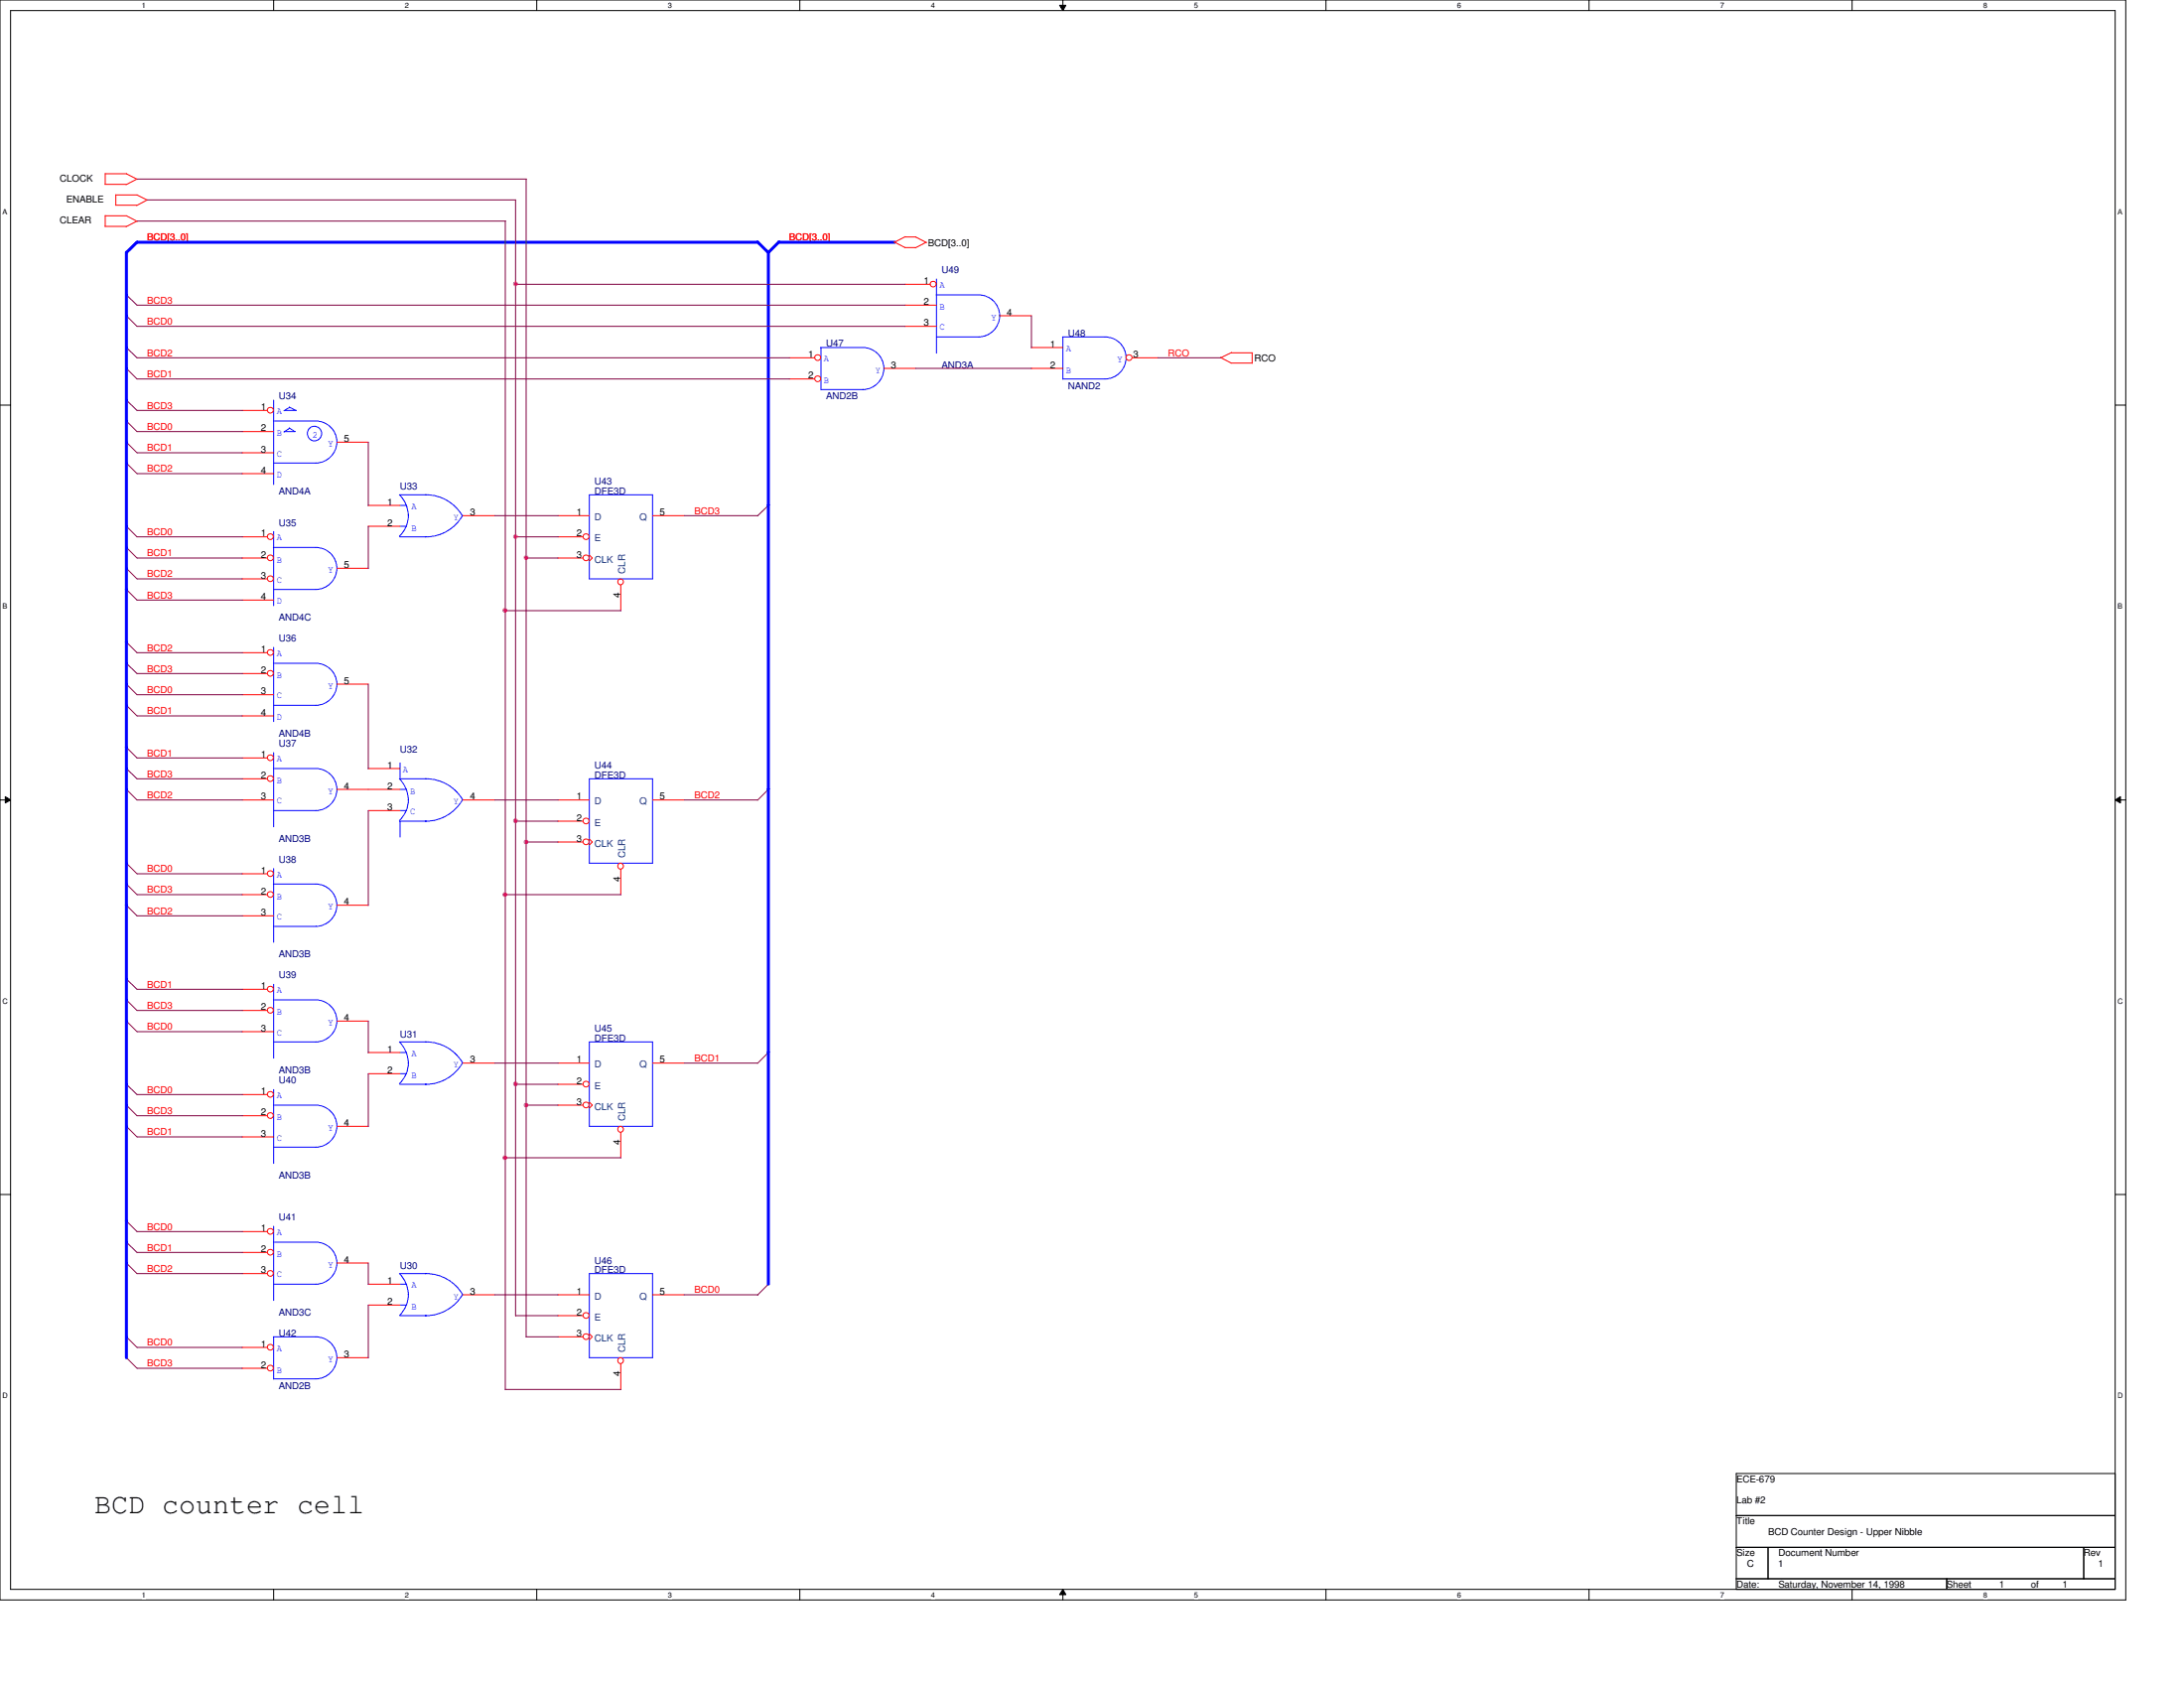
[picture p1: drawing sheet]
<svg xmlns="http://www.w3.org/2000/svg" width="279mm" height="216mm" viewBox="0 0 279 216" stroke-linecap="round" stroke-linejoin="round" font-family="sans-serif">
<path d="M0 0h271.9v204.6h-271.9zM1.4 1.4h269.2v201.9h-269.2z" fill="none" stroke="#000" stroke-width=".13"/>
<g fill="#fff">
<path d="M18.2 .2h.5v1h-.5z"/>
<path d="M18.2 203.5h.5v1h-.5z"/>
</g>
<path d="M35 0v1.4M35 203.3v1.3" fill="none" stroke="#000" stroke-width=".13"/>
<g fill="#fff">
<path d="M51.8 .2h.5v1h-.5z"/>
<path d="M51.8 203.5h.5v1h-.5z"/>
</g>
<path d="M68.7 0v1.4M68.7 203.3v1.3" fill="none" stroke="#000" stroke-width=".13"/>
<g fill="#fff">
<path d="M85.5 .2h.5v1h-.5z"/>
<path d="M85.5 203.5h.5v1h-.5z"/>
</g>
<path d="M102.3 0v1.4M102.3 203.3v1.3" fill="none" stroke="#000" stroke-width=".13"/>
<g fill="#fff">
<path d="M119.1 .2h.5v1h-.5z"/>
<path d="M119.1 203.5h.5v1h-.5z"/>
</g>
<path d="M135.6 .7h.8l-.4 .7zM136 0v1.4M136 203.3l.4 .7h-.8zM136 203.3v1.3" fill="none" stroke="#000" stroke-width=".13"/>
<path d="M135.6 .7h.8l-.4 .7zM136 203.3l.4 .7h-.8z" fill="#000"/>
<g fill="#fff">
<path d="M152.8 .2h.5v1h-.5z"/>
<path d="M152.8 203.5h.5v1h-.5z"/>
</g>
<path d="M169.6 0v1.4M169.6 203.3v1.3" fill="none" stroke="#000" stroke-width=".13"/>
<g fill="#fff">
<path d="M186.4 .2h.5v1h-.5z"/>
<path d="M186.4 203.5h.5v1h-.5z"/>
</g>
<path d="M203.3 0v1.4M203.3 203.3v1.3" fill="none" stroke="#000" stroke-width=".13"/>
<g fill="#fff">
<path d="M220.1 .2h.5v1h-.5z"/>
<path d="M220.1 203.5h.5v1h-.5z"/>
</g>
<path d="M236.9 0v1.4M236.9 203.3v1.3" fill="none" stroke="#000" stroke-width=".13"/>
<g fill="#fff">
<path d="M253.7 .2h.6v1h-.6z"/>
<path d="M253.7 203.5h.6v1h-.6z"/>
<path d="M.3 26.6h.7v1h-.7z"/>
<path d="M270.9 26.6h.7v1h-.7z"/>
<path d="M.3 77h.7v1.1h-.7z"/>
<path d="M270.9 77h.7v1.1h-.7z"/>
</g>
<path d="M0 51.8h1.4M270.6 51.8h1.3" fill="none" stroke="#000" stroke-width=".13"/>
<g fill="#fff">
<path d="M.3 127.6h.7v1h-.7z"/>
<path d="M270.9 127.6h.7v1h-.7z"/>
</g>
<path d="M0 102.3h1.4M.7 101.9l.7 .4-.7 .4zM270.6 102.3l.7-.4v.8zM270.6 102.3h1.3" fill="none" stroke="#000" stroke-width=".13"/>
<path d="M.7 101.9l.7 .4-.7 .4zM270.6 102.3l.7-.4v.8z" fill="#000"/>
<g fill="#fff">
<path d="M.3 178h.7v1.1h-.7z"/>
<path d="M270.9 178h.7v1.1h-.7z"/>
</g>
<path d="M0 152.8h1.4M270.6 152.8h1.3M222.1 188.5h48.5v14.8h-48.5zM222.1 193.8h48.5M222.1 197.9h48.5M226.2 197.9v4M266.6 197.9v4M222.1 201.9h48.5M249 201.9v1.4" fill="none" stroke="#000" stroke-width=".13"/>
<g fill="none" stroke="#00f" stroke-width=".13">
<path d="M119.8 37.7h5.4M119.8 35.7v9.5M125.2 37.7a2.69 2.69 0 0 1 2.7 2.7 2.69 2.69 0 0 1-2.7 2.7M35 53.8h5.4M35 51.2v10.8M35 59.2h5.4M36.4 55.2h1.4M36.5 52.5h1.4M37 52.1l.8 .4M37 54.7l.7 .5M37 52.1l-.7 .4M37 54.8l-.7 .4"/>
<path d="M40.3 53.8a2.69 2.69 0 0 1 2.8 2.7 2.69 2.69 0 0 1-2.8 2.7M105 44.4h5.4M105 44.4v5.5M105 49.8h5.4M110.4 44.4a2.69 2.69 0 0 1 2.7 2.7 2.69 2.69 0 0 1-2.7 2.7M119.8 43.1h5.5M135.9 43.1h5.5M136 43.1v5.4M136 48.5h5.4M141.3 43.1a2.69 2.69 0 0 1 2.8 2.7 2.69 2.69 0 0 1-2.8 2.7M35 70h5.4M35 75.4h5.4"/>
<path d="M35 68v9.5M40.3 70a2.69 2.69 0 0 1 2.8 2.7 2.69 2.69 0 0 1-2.8 2.7M51.1 63.3a3.8 3.8 0 0 1 1.1 2.6v.1a3.7 3.7 0 0 1-1.1 2.6M51.1 63.3h3.4M51.1 68.7h3.4M51.2 64.6h.8M51.2 67.3h.8M54.5 63.3h-.1a5.3 5.3 0 0 1 4.7 2.7M59.2 65.9a5.4 5.4 0 0 1-4.8 2.8h.1M75.4 63.3h8.1v10.7h-8.1zM35 84.8h5.4M35 98.3h5.4"/>
<path d="M35 82.8v9.5M35 96.3v9.4M35 90.2h5.4M40.3 84.8a2.69 2.69 0 0 1 2.8 2.7 2.69 2.69 0 0 1-2.8 2.7M40.3 98.3a2.69 2.69 0 0 1 2.8 2.7 2.69 2.69 0 0 1-2.8 2.7M51.1 99.6a3.9 3.9 0 0 1 1.1 2.7 3.7 3.7 0 0 1-1.1 2.6M51.1 99.6h3.4M51.2 97.6v2M54.5 99.6h-.1a5.4 5.4 0 0 1 4.8 2.7 5.4 5.4 0 0 1-4.8 2.7h.1M75.4 99.6h8.1v10.8h-8.1zM35 113.1h5.4M35 111.1v9.4"/>
<path d="M35 103.7h5.4M35 118.5h5.4M40.3 113.1a2.71 2.71 0 0 1 2.8 2.6 2.73 2.73 0 0 1-2.8 2.8M51.1 105h3.4M51.2 101h.8M51.2 103.7h.8M51.2 105v2.1M35 127.9h5.4M35 125.9v9.4M35 139.4v9.4M35 133.3h5.4M40.3 127.9a2.69 2.69 0 0 1 2.8 2.7 2.69 2.69 0 0 1-2.8 2.7"/>
<path d="M51.1 133.3a3.9 3.9 0 0 1 1.1 2.6v.1a3.7 3.7 0 0 1-1.1 2.6M51.1 133.3h3.4M51.1 138.7h3.4M51.2 134.6h.8M51.2 137.3h.8M54.5 133.3h-.1a5.4 5.4 0 0 1 4.8 2.6 5.4 5.4 0 0 1-4.8 2.8h.1M75.4 133.3h8.1v10.8h-8.1zM35 158.9h5.4M35 141.4h5.4M35 156.8v9.5M35 146.7h5.4M40.3 158.9a2.69 2.69 0 0 1 2.8 2.7 2.69 2.69 0 0 1-2.8 2.7"/>
<path d="M40.3 141.4a2.69 2.69 0 0 1 2.8 2.6 2.69 2.69 0 0 1-2.8 2.7M35 171h5.4M35 171v5.4M35 176.4h5.4M35 164.3h5.4M40.3 171a2.69 2.69 0 0 1 2.8 2.7 2.69 2.69 0 0 1-2.8 2.7M51.1 162.9a3.9 3.9 0 0 1 1.1 2.7 3.9 3.9 0 0 1-1.1 2.6M51.1 162.9h3.4M51.1 168.3h3.4M51.2 164.3h.8M51.2 166.9h.8M54.5 162.9h-.1a5.4 5.4 0 0 1 4.8 2.7 5.5 5.5 0 0 1-4.8 2.7h.1"/>
<path d="M75.4 162.9h8.1v10.8h-8.1z"/>
<circle cx="40.2" cy="55.4" r=".93"/>
</g>
<g fill="none" stroke="#f00" stroke-width=".13">
<path d="M13.4 29h2.8M13.4 23.6h2.8M13.5 27.6h2.7M13.5 22.2v1.4M13.5 27.6v1.4M13.5 22.2h2.7M14.8 26.2h2.7M14.8 24.9h2.8M14.8 24.9v1.3M16.2 27.6l1.4 .7M16.2 22.2l1.4 .7M17.5 28.3l-1.4 .7"/>
<path d="M17.5 24.9l1.4 .7M17.5 22.9l-1.4 .7M18.8 25.6l-1.3 .7M114.4 30.9l1.4 .8M115.7 31.7h1.4M115.8 36.4h3.2M115.8 39h4M115.8 30.3h1.4M115.8 30.3l-1.4 .7M117.1 30.3l1.4 .7M118.5 31l-1.4 .7M31 52.5h3.2"/>
<path d="M31 55.2h4M31 57.9h4M43.1 56.6h4M101 45.8h3.2M101 48.5h3.2M113.1 47.1h4M115.8 41.7h4M127.9 40.4h4.1M132 47.1h4M132 44.4h4M144.9 45.8h3.2M156.1 45.7l1.4 .7"/>
<path d="M157.5 46.4h2.7M157.5 45.1h2.7M157.6 45.1l-1.4 .7M160.2 45.1v1.4M31 68.7h3.2M31 71.4h3.2M31 74h3.2M31 76.8h4M31 60.6h4M43.1 72.7h4M47.1 64.6h4.1M47.1 67.3h4.1"/>
<path d="M59.2 66h4.1M71.4 68.7h3.2M71.4 71.4h3.2M71.4 66h4M75.4 71l.4 .4-.4 .4M79.4 74.8v3.3M83.5 66h4M31 83.5h3.2M31 86.1h3.2M31 88.9h4M31 91.6h4M31 96.9h3.2"/>
<path d="M31 99.6h3.2M43.1 87.5h4M47.1 98.3h4.1M31 102.3h4M31 111.8h3.2M31 114.4h3.2M31 117.1h4M43.1 101h8.1M43.1 115.8h4M47.1 103.7h4.1M59.2 102.3h4.1M71.4 102.3h4"/>
<path d="M71.4 105h3.2M71.4 107.7h3.2M75.4 107.3l.4 .4-.4 .4M79.4 111.2v3.2M83.5 102.3h4M31 126.5h3.2M31 129.2h3.2M31 132h4M31 140h3.2M43.1 130.6h4M47.1 134.6h4.1M47.1 137.3h4.1"/>
<path d="M59.2 136h4.1M71.4 136h4M71.4 138.7h3.2M83.5 136h4M31 157.5h3.2M31 142.7h3.2M31 145.4h4M43.1 144.1h4M71.4 141.4h3.2M75.4 141l.4 .4-.4 .3M79.4 144.9v3.2M31 172.3h3.2"/>
<path d="M31 175h3.2M31 160.2h3.2M31 162.9h3.2M43.1 173.7h4M43.1 161.5h4M47.1 164.3h4.1M47.1 166.9h4.1M59.2 165.6h4.1M71.4 165.6h4M71.4 168.3h3.2M71.4 171h3.2M75.4 170.6l.4 .4-.4 .4"/>
<path d="M79.4 174.5v3.2M83.5 165.6h4"/>
<circle cx="119.4" cy="36.3" r=".37"/>
<circle cx="34.6" cy="52.5" r=".37"/>
<circle cx="104.6" cy="45.7" r=".37"/>
<circle cx="104.6" cy="48.4" r=".37"/>
<circle cx="144.4" cy="45.7" r=".37"/>
<circle cx="34.6" cy="68.6" r=".37"/>
<circle cx="34.6" cy="71.3" r=".37"/>
<circle cx="34.6" cy="74" r=".37"/>
<circle cx="75" cy="71.3" r=".37"/>
<circle cx="75" cy="68.6" r=".37"/>
<circle cx="79.4" cy="74.4" r=".38"/>
<circle cx="34.6" cy="86.1" r=".37"/>
<circle cx="34.6" cy="96.9" r=".37"/>
<circle cx="34.6" cy="83.5" r=".37"/>
<circle cx="34.6" cy="99.6" r=".37"/>
<circle cx="34.6" cy="111.7" r=".37"/>
<circle cx="34.6" cy="114.4" r=".37"/>
<circle cx="75" cy="105" r=".37"/>
<circle cx="75" cy="107.7" r=".37"/>
<circle cx="79.4" cy="110.8" r=".38"/>
<circle cx="34.6" cy="126.5" r=".37"/>
<circle cx="34.6" cy="140" r=".37"/>
<circle cx="34.6" cy="129.2" r=".37"/>
<circle cx="75" cy="138.7" r=".37"/>
<circle cx="34.6" cy="157.5" r=".37"/>
<circle cx="34.6" cy="142.7" r=".37"/>
<circle cx="75" cy="141.3" r=".37"/>
<circle cx="79.4" cy="144.4" r=".38"/>
<circle cx="34.6" cy="160.2" r=".37"/>
<circle cx="34.6" cy="162.9" r=".37"/>
<circle cx="34.6" cy="172.3" r=".37"/>
<circle cx="34.6" cy="175" r=".37"/>
<circle cx="75" cy="168.2" r=".37"/>
<circle cx="75" cy="171" r=".37"/>
<circle cx="79.4" cy="174" r=".38"/>
</g>
<g fill="none" stroke="#800040" stroke-width=".13">
<path d="M16.1 37.7l1.4 1.3h98.3M17.5 22.9h49.9M17.5 28.3h47.2M18.8 25.6h47.2M64.6 28.3v149.5M66 25.6v142.7M66 36.4h49.8M67.3 22.9v148.1M16.1 51.1l1.4 1.4h13.5M16.1 53.8l1.4 1.4h13.5M16.1 56.5l1.4 1.4h13.5M16.1 59.2l1.4 1.4h13.5"/>
<path d="M16.1 40.3l1.4 1.4h98.3M16.1 44.4l1.4 1.4h83.5M16.1 47.1l1.4 1.4h83.5M47.1 56.6v8.1M117.1 47.1h14.9M132 40.4v4.1M148.1 45.8h8.1M16.1 67.3l1.4 1.4h13.5M16.1 70l1.4 1.4h13.5M16.1 72.6l1.4 1.4h13.5M16.1 75.4l1.4 1.4h13.5M47.1 67.3v5.4"/>
<path d="M63.3 66h8.1M64.6 78.1h14.9M66 68.7h5.4M67.3 71.4h4.1M87.5 66h9.5M98.3 64.6l-1.4 1.4M16.1 82.1l1.4 1.4h13.5M16.1 84.8l1.4 1.3h13.5M16.1 87.5l1.4 1.4h13.5M16.1 90.2l1.4 1.4h13.5M16.1 95.5l1.4 1.4h13.5M16.1 98.3l1.4 1.3h13.5"/>
<path d="M47.1 87.5v10.8M16.1 100.9l1.4 1.4h13.5M16.1 110.4l1.4 1.4h13.5M16.1 113l1.4 1.4h13.5M16.1 115.7l1.4 1.4h13.5M47.1 103.7v12.1M63.3 102.3h8.1M64.6 114.4h14.9M66 105h5.4M67.3 107.7h4.1M87.5 102.3h9.5M98.3 101l-1.4 1.4"/>
<path d="M16.1 125.2l1.4 1.3h13.5M16.1 127.8l1.4 1.4h13.5M16.1 130.6l1.4 1.4h13.5M16.1 138.6l1.4 1.4h13.5M47.1 130.6v4.1M47.1 137.3v6.8M63.3 136h8.1M66 138.7h5.4M87.5 136h9.5M98.3 134.6l-1.4 1.4M16.1 141.3l1.4 1.4h13.5M16.1 144l1.4 1.4h13.5"/>
<path d="M16.1 156.1l1.4 1.4h13.5M16.1 158.8l1.4 1.4h13.5M64.6 148.1h14.9M67.3 141.4h4.1M16.1 161.5l1.4 1.4h13.5M16.1 170.9l1.4 1.4h13.5M16.1 173.6l1.4 1.4h13.5M47.1 161.5v2.8M47.1 166.9v6.8M63.3 165.6h8.1M64.6 177.7h14.9M66 168.3h5.4"/>
<path d="M67.3 171h4.1M87.5 165.6h9.5M98.3 164.3l-1.4 1.4"/>
</g>
<path d="M16.2 32.3v141.4M17.5 31h79.5M17.6 30.9l-1.4 1.4M96.9 30.9l1.4 1.4 1.4-1.4M98.3 32.3v132M99.6 31h14.9" fill="none" stroke="#00f" stroke-width=".38"/>
<circle cx="66" cy="36.3" r=".26" fill="#f0f"/>
<circle cx="66" cy="36.3" r=".26" fill="none" stroke="#f0f" stroke-width=".13"/>
<circle cx="66" cy="68.6" r=".25" fill="#f0f"/>
<circle cx="66" cy="68.6" r=".25" fill="none" stroke="#f0f" stroke-width=".13"/>
<circle cx="67.3" cy="71.3" r=".26" fill="#f0f"/>
<circle cx="67.3" cy="71.3" r=".26" fill="none" stroke="#f0f" stroke-width=".13"/>
<circle cx="64.6" cy="78.1" r=".26" fill="#f0f"/>
<circle cx="64.6" cy="78.1" r=".26" fill="none" stroke="#f0f" stroke-width=".13"/>
<circle cx="66" cy="105" r=".26" fill="#f0f"/>
<circle cx="66" cy="105" r=".26" fill="none" stroke="#f0f" stroke-width=".13"/>
<circle cx="67.3" cy="107.7" r=".26" fill="#f0f"/>
<circle cx="67.3" cy="107.7" r=".26" fill="none" stroke="#f0f" stroke-width=".13"/>
<circle cx="64.6" cy="114.4" r=".26" fill="#f0f"/>
<circle cx="64.6" cy="114.4" r=".26" fill="none" stroke="#f0f" stroke-width=".13"/>
<circle cx="66" cy="138.6" r=".26" fill="#f0f"/>
<circle cx="66" cy="138.6" r=".26" fill="none" stroke="#f0f" stroke-width=".13"/>
<circle cx="67.3" cy="141.4" r=".26" fill="#f0f"/>
<circle cx="67.3" cy="141.4" r=".26" fill="none" stroke="#f0f" stroke-width=".13"/>
<circle cx="64.6" cy="148.1" r=".26" fill="#f0f"/>
<circle cx="64.6" cy="148.1" r=".26" fill="none" stroke="#f0f" stroke-width=".13"/>
<text font-size="3.6" x="12.1" y="193.5">BCD counter cell</text>
<g font-size="1.2">
<text x="7.7" y="23.2">CLOCK</text>
<text x="7.7" y="28.6">CLEAR</text>
<text x="8.5" y="25.9">ENABLE</text>
<text x="118.7" y="31.5">BCD[3..0]</text>
<text x="118.2" y="36.3">1</text>
<text x="118.2" y="39">2</text>
<text x="118.2" y="41.7">3</text>
<text x="128.8" y="40.3">4</text>
<text x="103.4" y="45.7">1</text>
<text x="114" y="47.1">3</text>
<text x="134.4" y="44.4">1</text>
<text x="134.4" y="47.1">2</text>
<text x="145" y="45.7">3</text>
<text x="160.5" y="46.3">RCO</text>
<text x="33.4" y="52.5">1</text>
<text x="103.4" y="48.4">2</text>
<text x="33.4" y="55.2">2</text>
<text x="33.4" y="57.9">3</text>
<text x="44" y="56.5">5</text>
<text x="33.4" y="60.5">4</text>
<text x="49.6" y="64.6">1</text>
<text x="60.2" y="65.9">3</text>
<text x="73.8" y="65.9">1</text>
<text x="84.4" y="65.9">5</text>
<text x="33.4" y="68.6">1</text>
<text x="33.4" y="71.3">2</text>
<text x="49.6" y="67.3">2</text>
<text x="73.8" y="68.6">2</text>
<text x="73.8" y="71.3">3</text>
<text x="33.4" y="74">3</text>
<text x="33.4" y="76.7">4</text>
<text x="44" y="72.6">5</text>
<text x="79.4" y="76.4" transform="rotate(-90 79.4 76.4)">4</text>
<text x="33.4" y="83.4">1</text>
<text x="33.4" y="86.1">2</text>
<text x="33.4" y="88.8">3</text>
<text x="44" y="87.5">5</text>
<text x="33.4" y="91.5">4</text>
<text x="33.4" y="96.9">1</text>
<text x="33.4" y="99.6">2</text>
<text x="44" y="100.9">4</text>
<text x="49.6" y="98.3">1</text>
<text x="49.6" y="100.9">2</text>
<text x="33.4" y="102.3">3</text>
<text x="49.6" y="103.6">3</text>
<text x="60.2" y="102.3">4</text>
<text x="73.8" y="102.3">1</text>
<text x="73.8" y="105">2</text>
<text x="73.8" y="107.7">3</text>
<text x="84.4" y="102.3">5</text>
<text x="33.4" y="111.7">1</text>
<text x="79.4" y="112.8" transform="rotate(-90 79.4 112.8)">4</text>
<text x="33.4" y="114.4">2</text>
<text x="33.4" y="117.1">3</text>
<text x="44" y="115.7">4</text>
<text x="33.4" y="126.5">1</text>
<text x="33.4" y="129.2">2</text>
<text x="33.4" y="131.9">3</text>
<text x="44" y="130.6">4</text>
<text x="49.6" y="134.6">1</text>
<text x="49.6" y="137.3">2</text>
<text x="60.2" y="135.9">3</text>
<text x="73.8" y="135.9">1</text>
<text x="84.4" y="135.9">5</text>
<text x="33.4" y="140">1</text>
<text x="33.4" y="142.7">2</text>
<text x="73.8" y="138.6">2</text>
<text x="73.8" y="141.3">3</text>
<text x="33.4" y="145.4">3</text>
<text x="44" y="144">4</text>
<text x="79.4" y="146.4" transform="rotate(-90 79.4 146.4)">4</text>
<text x="33.4" y="157.5">1</text>
<text x="33.4" y="160.1">2</text>
<text x="44" y="161.5">4</text>
<text x="33.4" y="162.9">3</text>
<text x="49.6" y="164.2">1</text>
<text x="49.6" y="166.9">2</text>
<text x="60.2" y="165.6">3</text>
<text x="73.8" y="165.6">1</text>
<text x="84.4" y="165.6">5</text>
<text x="33.4" y="172.3">1</text>
<text x="44" y="173.6">3</text>
<text x="73.8" y="168.2">2</text>
<text x="73.8" y="170.9">3</text>
<text x="33.4" y="175">2</text>
<text x="79.4" y="176" transform="rotate(-90 79.4 176)">4</text>
<text x="222.1" y="189.6">ECE-679</text>
<text x="222.1" y="192.3">Lab #2</text>
<text x="222.1" y="195">Title</text>
<text x="226.2" y="196.3">BCD Counter Design - Upper Nibble</text>
<text x="222.1" y="199.1">Size</text>
<text x="222.1" y="203.1">Date:</text>
<text x="223.5" y="200.4">C</text>
<text x="227.5" y="200.4">1</text>
<text x="227.5" y="203.1">Saturday, November 14, 1998</text>
<text x="227.5" y="199.1">Document Number</text>
<text x="249" y="203.1">Sheet</text>
<text x="255.8" y="203.1">1</text>
<text x="259.8" y="203.1">of</text>
<text x="263.9" y="203.1">1</text>
<text x="266.6" y="199.1">Rev</text>
<text x="268.4" y="200.4">1</text>
</g>
<g font-size="1.2" fill="#f00">
<text x="18.8" y="30.8">BCD[3..0]</text>
<text x="101" y="30.8">BCD[3..0]</text>
<text x="18.8" y="38.9">BCD3</text>
<text x="18.8" y="41.5">BCD0</text>
<text x="18.8" y="45.6">BCD2</text>
<text x="149.4" y="45.6">RCO</text>
<text x="18.8" y="48.3">BCD1</text>
<text x="18.8" y="52.3">BCD3</text>
<text x="18.8" y="55">BCD0</text>
<text x="18.8" y="57.7">BCD1</text>
<text x="18.8" y="60.4">BCD2</text>
<text x="88.9" y="65.8">BCD3</text>
<text x="18.8" y="68.5">BCD0</text>
<text x="18.8" y="71.2">BCD1</text>
<text x="18.8" y="73.8">BCD2</text>
<text x="18.8" y="76.5">BCD3</text>
<text x="18.8" y="83.3">BCD2</text>
<text x="18.8" y="86">BCD3</text>
<text x="18.8" y="88.6">BCD0</text>
<text x="18.8" y="91.4">BCD1</text>
<text x="18.8" y="96.7">BCD1</text>
<text x="18.8" y="99.4">BCD3</text>
<text x="18.8" y="102.1">BCD2</text>
<text x="88.9" y="102.1">BCD2</text>
<text x="18.8" y="111.5">BCD0</text>
<text x="18.8" y="114.2">BCD3</text>
<text x="18.8" y="116.9">BCD2</text>
<text x="18.8" y="126.4">BCD1</text>
<text x="18.8" y="129">BCD3</text>
<text x="18.8" y="131.7">BCD0</text>
<text x="88.9" y="135.8">BCD1</text>
<text x="18.8" y="139.8">BCD0</text>
<text x="18.8" y="142.5">BCD3</text>
<text x="18.8" y="145.2">BCD1</text>
<text x="18.8" y="157.3">BCD0</text>
<text x="18.8" y="160">BCD1</text>
<text x="18.8" y="162.7">BCD2</text>
<text x="88.9" y="165.4">BCD0</text>
<text x="18.8" y="172.1">BCD0</text>
<text x="18.8" y="174.8">BCD3</text>
</g>
<g font-size="1.2" fill="#000080">
<text x="120.5" y="34.9">U49</text>
<text x="105.7" y="44.4">U47</text>
<text x="120.5" y="47.1">AND3A</text>
<text x="136.7" y="43">U48</text>
<text x="35.7" y="51.1">U34</text>
<text x="105.7" y="51.1">AND2B</text>
<text x="136.7" y="49.7">NAND2</text>
<text x="35.7" y="63.2">AND4A</text>
<text x="51.2" y="62.7">U33</text>
<text x="76.1" y="62">U43</text>
<text x="76.1" y="63.2">DFE3D</text>
<text x="35.7" y="67.3">U35</text>
<text x="35.7" y="79.4">AND4C</text>
<text x="35.7" y="82">U36</text>
<text x="35.7" y="94.2">AND4B</text>
<text x="35.7" y="95.5">U37</text>
<text x="51.2" y="96.3">U32</text>
<text x="76.1" y="98.3">U44</text>
<text x="76.1" y="99.6">DFE3D</text>
<text x="35.7" y="107.7">AND3B</text>
<text x="35.7" y="110.3">U38</text>
<text x="35.7" y="122.4">AND3B</text>
<text x="35.7" y="125.1">U39</text>
<text x="76.1" y="132">U45</text>
<text x="35.7" y="137.2">AND3B</text>
<text x="51.2" y="132.7">U31</text>
<text x="76.1" y="133.2">DFE3D</text>
<text x="35.7" y="138.6">U40</text>
<text x="35.7" y="150.7">AND3B</text>
<text x="35.7" y="156.1">U41</text>
<text x="76.1" y="161.6">U46</text>
<text x="51.2" y="162.3">U30</text>
<text x="76.1" y="162.8">DFE3D</text>
<text x="35.7" y="170.9">U42</text>
<text x="35.7" y="168.2">AND3C</text>
<text x="35.7" y="177.6">AND2B</text>
</g>
<g font-size="1.2" fill="#00f">
<text x="120.2" y="36.8">A</text>
<text x="120.2" y="39.7">B</text>
<text x="126.8" y="41">Y</text>
<text x="105.4" y="46.3">A</text>
<text x="112" y="47.8">Y</text>
<text x="120.2" y="42.2">C</text>
<text x="136.4" y="44.9">A</text>
<text x="136.4" y="47.8">B</text>
<text x="143" y="46.4">Y</text>
<text x="35.4" y="53">A</text>
<text x="105.4" y="49.1">B</text>
<text x="35.4" y="55.8">B</text>
<text x="35.4" y="58.4">C</text>
<text x="40" y="56">2</text>
<text x="42" y="57.1">Y</text>
<text x="35.4" y="61">D</text>
<text x="52.7" y="65.1">A</text>
<text x="35.4" y="69.1">A</text>
<text x="35.4" y="72">B</text>
<text x="52.7" y="67.9">B</text>
<text x="58" y="66.6">Y</text>
<text x="35.4" y="74.5">C</text>
<text x="35.4" y="77.2">D</text>
<text x="42" y="73.3">Y</text>
<text x="35.4" y="83.9">A</text>
<text x="35.4" y="86.8">B</text>
<text x="35.4" y="89.3">C</text>
<text x="42" y="88.1">Y</text>
<text x="35.4" y="92">D</text>
<text x="35.4" y="97.4">A</text>
<text x="35.4" y="100.2">B</text>
<text x="42" y="101.6">Y</text>
<text x="51.6" y="98.8">A</text>
<text x="52.5" y="101.6">B</text>
<text x="35.4" y="102.8">C</text>
<text x="52.5" y="104.1">C</text>
<text x="58" y="102.9">Y</text>
<text x="35.4" y="112.2">A</text>
<text x="35.4" y="115.1">B</text>
<text x="35.4" y="117.6">C</text>
<text x="42" y="116.4">Y</text>
<text x="35.4" y="127">A</text>
<text x="35.4" y="129.8">B</text>
<text x="42" y="131.2">Y</text>
<text x="35.4" y="132.4">C</text>
<text x="52.7" y="135.1">A</text>
<text x="52.7" y="137.9">B</text>
<text x="58" y="136.6">Y</text>
<text x="35.4" y="140.5">A</text>
<text x="35.4" y="143.3">B</text>
<text x="35.4" y="145.9">C</text>
<text x="42" y="144.7">Y</text>
<text x="35.4" y="158">A</text>
<text x="35.4" y="160.8">B</text>
<text x="35.4" y="163.4">C</text>
<text x="42" y="162.2">Y</text>
<text x="52.7" y="164.7">A</text>
<text x="52.7" y="167.6">B</text>
<text x="58" y="166.2">Y</text>
<text x="35.4" y="172.8">A</text>
<text x="35.4" y="175.6">B</text>
<text x="42" y="174.3">Y</text>
</g>
<g font-size="1.2" fill="#004080">
<text x="76.1" y="66.5">D</text>
<text x="76.1" y="69.3">E</text>
<text x="76.1" y="72">CLK</text>
<text x="81.8" y="66.5">Q</text>
<text x="80" y="73.4" transform="rotate(-90 80 73.4)">CLR</text>
<text x="76.1" y="102.9">D</text>
<text x="76.1" y="105.6">E</text>
<text x="81.8" y="102.9">Q</text>
<text x="76.1" y="108.3">CLK</text>
<text x="80" y="109.7" transform="rotate(-90 80 109.7)">CLR</text>
<text x="76.1" y="136.6">D</text>
<text x="81.8" y="136.6">Q</text>
<text x="76.1" y="139.3">E</text>
<text x="76.1" y="141.9">CLK</text>
<text x="80" y="143.4" transform="rotate(-90 80 143.4)">CLR</text>
<text x="76.1" y="166.2">D</text>
<text x="81.8" y="166.2">Q</text>
<text x="76.1" y="168.9">E</text>
<text x="76.1" y="171.6">CLK</text>
<text x="80" y="173" transform="rotate(-90 80 173)">CLR</text>
</g>
<g font-size=".9">
<text x="18.2" y="1">1</text>
<text x="51.8" y="1">2</text>
<text x="85.5" y="1">3</text>
<text x="119.1" y="1">4</text>
<text x="152.8" y="1">5</text>
<text x="186.4" y="1">6</text>
<text x="220.1" y="1">7</text>
<text x="253.7" y="1">8</text>
<text x=".3" y="27.4">A</text>
<text x="270.9" y="27.4">A</text>
<text x=".3" y="77.9">B</text>
<text x="270.9" y="77.9">B</text>
<text x=".3" y="128.4">C</text>
<text x="270.9" y="128.4">C</text>
<text x=".3" y="178.9">D</text>
<text x="270.9" y="178.9">D</text>
<text x="18.2" y="204.3">1</text>
<text x="51.8" y="204.3">2</text>
<text x="85.5" y="204.3">3</text>
<text x="119.1" y="204.3">4</text>
<text x="152.8" y="204.3">5</text>
<text x="186.4" y="204.3">6</text>
<text x="220.1" y="204.3">7</text>
<text x="253.7" y="204.3">8</text>
</g>
</svg>
